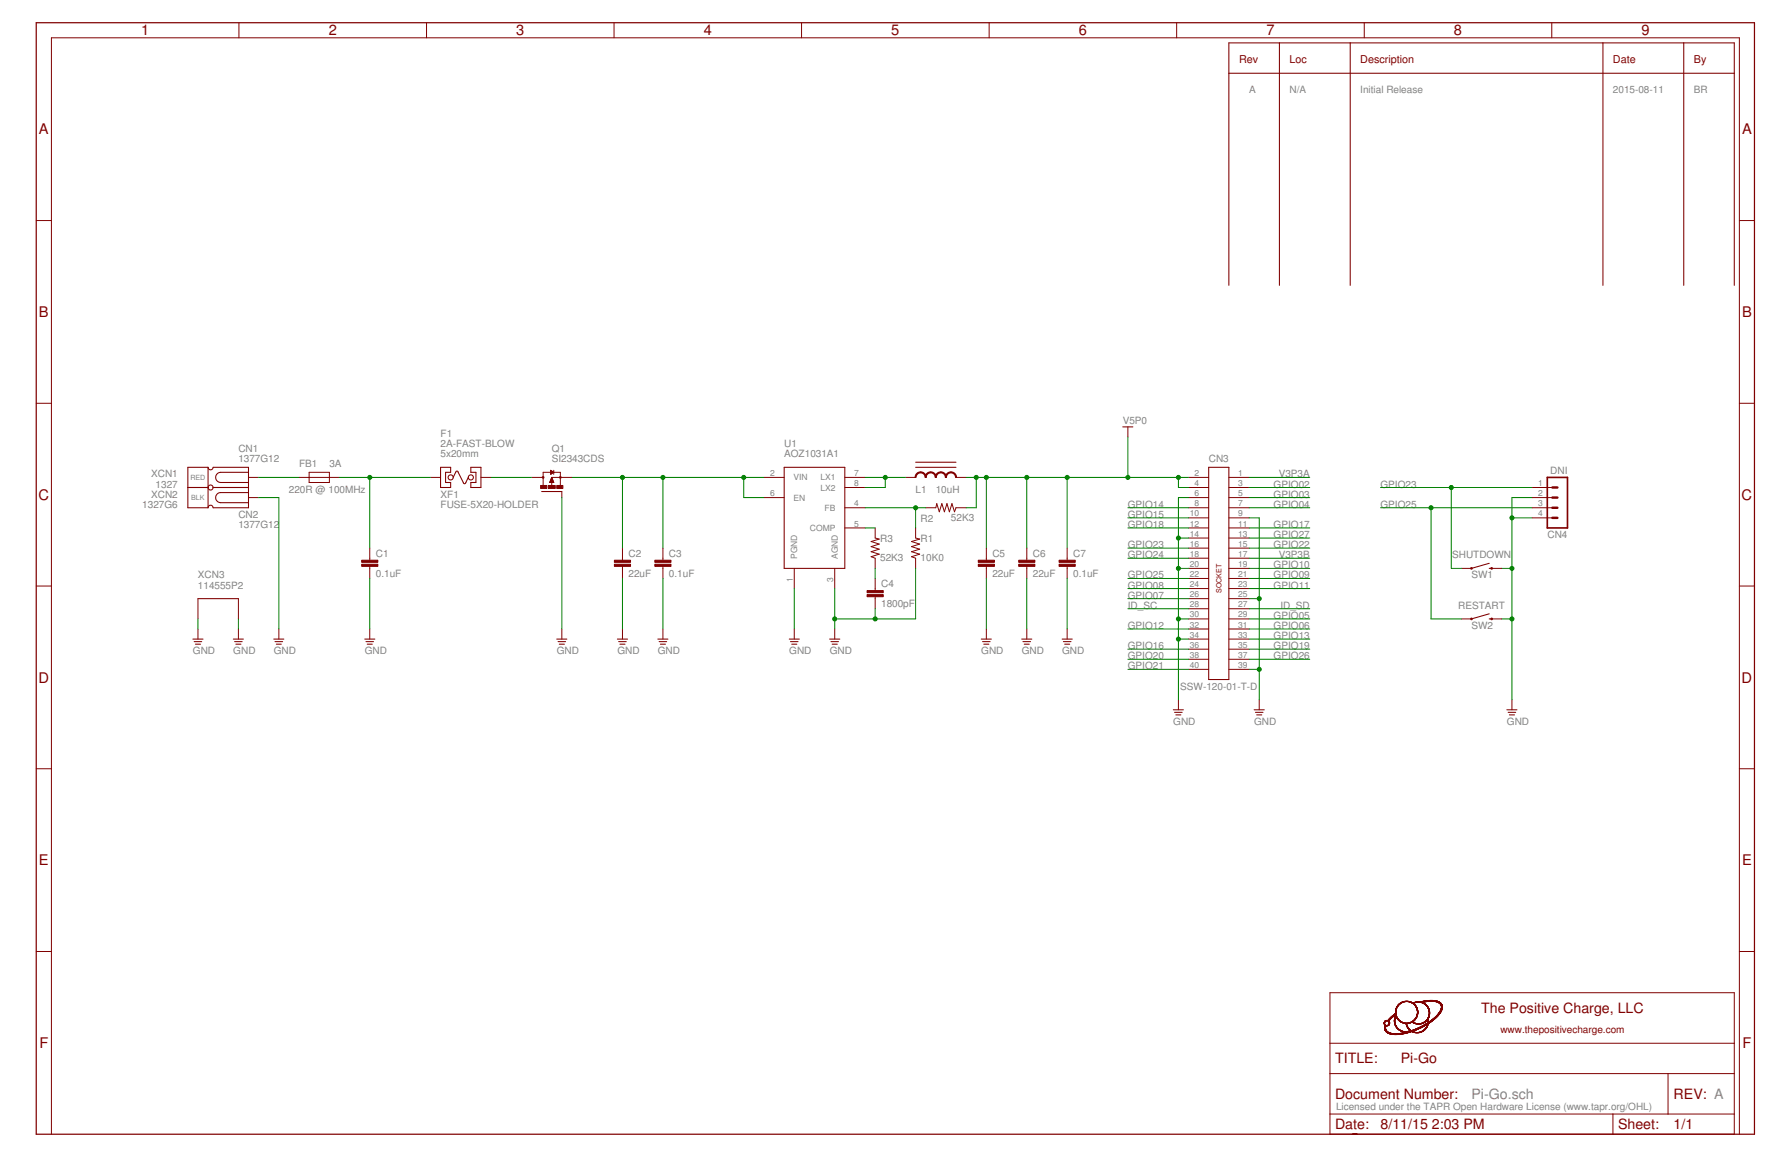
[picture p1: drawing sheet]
<svg xmlns="http://www.w3.org/2000/svg" width="432mm" height="279mm" viewBox="0 0 432 279" stroke-linecap="round" stroke-linejoin="round" font-family="sans-serif">
<g fill="none" stroke="#800000" stroke-width=".25">
<path d="M296.4 17.7h122M308.6 10.4v58.5M325.7 10.4v58.5M386.7 10.4v58.5M406.2 10.4v58.5M296.4 68.9v-58.5h122v58.5M45.3 117.6h4.9M50.2 112.8a.61 .61 0 0 0 .6 .6 .61 .61 0 0 0 .6-.6h8.5v9.7h-8.5a.61 .61 0 0 0-.6-.6 .61 .61 0 0 0-.6 .6M50.2 117.6a.61 .61 0 0 1 .6-.6 .61 .61 0 0 1 .6 .6M50.2 117.6a.61 .61 0 0 0 .6 .6 .61 .61 0 0 0 .6-.6M50.2 112.8h-4.9v9.7h4.9M50.2 112.8v9.7"/>
<path d="M51.4 117.6h8.5M59.9 114h-6.7a1.23 1.23 0 0 0-1.2 1.2 1.23 1.23 0 0 0 1.2 1.2h6.7M59.9 118.9h-6.7a1.22 1.22 0 0 0-1.2 1.2 1.22 1.22 0 0 0 1.2 1.2h6.7M106.3 112.8h2.4v1.2h-1.2v2.4h1.2v1.2h-2.4zM109.3 115.2l.9-1.5 .3 .1 1.4 2.8 .4-.1 .7-1.3M113.6 112.8h2.4v4.8h-2.4v-1.2h1.2v-2.4h-1.2zM130.7 118.6h4.8M189.2 112.8h14.6v24.3h-14.6zM220.9 112.8h9.7M220.9 111.5h9.7M270.8 103h2.5M291.6 112.8h4.8v51.2h-4.8z"/>
<path d="M359.2 137.1h.6M359.2 135.9l-4.2 1.2M46.5 154.2h2.5M46.8 154.8h1.9M47.1 155.4h1.3M47.8 144.4h9.7M56.3 154.2h2.4M56.6 154.8h1.8M56.9 155.4h1.2M66 154.2h2.5M66.3 154.8h1.9M66.7 155.4h1.2"/>
<path d="M88 154.2h2.4M88.3 154.8h1.8M88.6 155.4h1.2M134.3 154.2h2.4M134.6 154.8h1.8M134.9 155.4h1.2M148.9 154.2h2.5M149.2 154.8h1.9M149.5 155.4h1.3M158.7 154.2h2.4M159 154.8h1.8M159.3 155.4h1.2"/>
<path d="M190.4 154.2h2.4M190.7 154.8h1.8M191 155.4h1.2M200.1 154.2h2.5M200.4 154.8h1.9M200.7 155.4h1.3M236.7 154.2h2.4M237 154.8h1.8M237.3 155.4h1.2M246.5 154.2h2.4M246.8 154.8h1.8M247.1 155.4h1.2"/>
<path d="M256.2 154.2h2.5M256.5 154.8h1.9M256.8 155.4h1.2M359.2 149.3h.6M359.2 148.1l-4.2 1.2M283 171.3h2.5M283.3 171.9h1.9M283.7 172.5h1.2M302.5 171.3h2.5M302.9 171.9h1.8M303.1 172.5h1.3M363.5 171.3h2.4"/>
<path d="M363.8 171.9h1.8M364.1 172.5h1.2"/>
<circle cx="108.7" cy="115.2" r=".61"/>
<circle cx="113.6" cy="115.2" r=".61"/>
</g>
<g fill="none" stroke="#800000" stroke-width=".24">
<path d="M57.6 5.5v3.6M102.9 5.5v3.6M148.1 5.5v3.6M193.4 5.5v3.6M238.6 5.5v3.6M283.8 5.5v3.6M329.1 5.5v3.6M374.3 5.5v3.6M8.7 53.2h3.7M419.6 53.2h3.6M8.7 97.3h3.7M419.6 97.3h3.6"/>
<path d="M59.9 115.2h2.5M72.1 115.2h9.8M74.6 114h4.9v2.4h-4.9zM103.8 115.2h2.5M116 115.2h2.5M128.2 115.2h2.8M132.7 116.3h.8M132.7 116.2h.8M132.7 116.1h.7M132.8 116h.6M132.8 115.8h.5M132.8 113.5l.8 .5-.8 .4z"/>
<path d="M132.8 114.3h.2M132.8 114.2h.4M132.8 114.1h.6M132.8 113.9h.7M132.8 113.8h.5M132.8 113.7h.3M132.8 113.5h.1M132.9 115.7h.4M132.9 115.6h.4M133 115.5h.2M133 115.4h.2M133.1 115.3h.1"/>
<path d="M133.1 115.2h4.9M133.1 115.2v2.1M133.1 115.2l.5 1.2h-1zM133.6 113.5v.9M135.2 117.1v-3.1h-4.2v3.1M135.5 118.6v1.5M184.3 115.2h4.9M203.8 115.2h4.9M203.8 117.6h4.9M218.4 115.2h2.5M230.6 115.2h2.5M272.1 103v2.4"/>
<path d="M286.7 115.2h4.9M286.7 117.6h4.9M296.4 115.2h4.9M296.4 117.6h4.9M369.6 117.6h4.9M59.9 120.1h2.5M89.2 132.2v3M89.2 136.7v2.9M150.2 132.2v3M150.2 136.7v2.9M159.9 132.2v3M159.9 136.7v2.9"/>
<path d="M184.3 120.1h4.9M191.6 137.1v4.9M201.4 137.1v4.9M203.8 122.5h4.9M203.8 127.4h4.9M211.1 127.4v2.4l1 .3-2 .6 2 .6-2 .6 2 .6-2 .6 2 .6-2 .6 1 .4v2.4M211.1 139.6v2.9M220.9 127.4v2.4l.9 .3-1.9 .6 1.9 .6-1.9 .6 1.9 .6-1.9 .6 1.9 .6-1.9 .6 1 .4v2.4M223.3 122.5h2.4l.3-1 .6 2 .6-2 .6 2 .6-2 .6 2 .6-2 .7 2 .3-1h2.5M237.9 132.2v3M237.9 136.7v2.9M247.7 132.2v3"/>
<path d="M247.7 136.7v2.9M257.4 132.2v3M257.4 136.7v2.9M286.7 120.1h4.9M286.7 122.5h4.9M286.7 124.9h4.9M286.7 127.4h4.9M286.7 129.8h4.9M286.7 132.2h4.9M286.7 134.7h4.9M286.7 137.1h4.9M286.7 139.6h4.9"/>
<path d="M296.4 120.1h4.9M296.4 122.5h4.9M296.4 124.9h4.9M296.4 127.4h4.9M296.4 129.8h4.9M296.4 132.2h4.9M296.4 134.7h4.9M296.4 137.1h4.9M296.4 139.6h4.9M352.5 137.1h2.5M359.8 137.1h2.5M369.6 120.1h4.9"/>
<path d="M369.6 122.5h4.9M369.6 124.9h4.9M8.7 141.4h3.7M47.8 144.4v4.9M47.8 151.8v2.4M57.5 144.4v4.9M57.5 151.8v2.4M67.3 151.8v2.4M89.2 151.8v2.4M135.5 151.8v2.4M150.2 151.8v2.4M159.9 151.8v2.4"/>
<path d="M191.6 151.8v2.4M201.4 151.8v2.4M211.1 144v2.9M237.9 151.8v2.4M247.7 151.8v2.4M257.4 151.8v2.4M286.7 142h4.9M286.7 144.4h4.9M286.7 146.9h4.9M286.7 149.3h4.9M286.7 151.8h4.9M286.7 154.2h4.9"/>
<path d="M286.7 156.6h4.9M286.7 159.1h4.9M296.4 142h4.9M296.4 144.4h4.9M296.4 146.9h4.9M296.4 149.3h4.9M296.4 151.8h4.9M296.4 154.2h4.9M296.4 156.6h4.9M296.4 159.1h4.9M352.5 149.3h2.5M359.8 149.3h2.5"/>
<path d="M419.6 141.4h3.6M284.3 168.8v2.5M286.7 161.5h4.9M296.4 161.5h4.9M303.8 168.8v2.5M364.7 168.8v2.5M8.7 185.5h3.7M419.6 185.5h3.6M8.7 229.6h3.7M320.8 239.5h97.6v34.2h-97.6zM419.6 229.6h3.6M320.8 259h97.6"/>
<path d="M320.8 251.7h97.6M333.9 247h.1M333.9 246.9h.1M333.9 246.8h.1M333.9 247.1h.1M333.9 246.7h.1M333.9 247.1l.2 .1M334 247.2h.1M334 247.2l.2 .1M334 248.3h.3M334 248.2h.2M334 248.1l.2 .1"/>
<path d="M334 248.1h.2M334 248h.2M334 247.9h.2M334 247.8h.2M334.1 248.3h.2M334.1 247.7h.2M334.1 247.6h.2M334.1 247.3h.1M334.1 248.4h.2M334.1 246.6h-.1M334.1 248.5h.2M334.1 247.4h.2"/>
<path d="M334.1 248.6h.3M334.1 246.5h-.1M334.2 248.6l.2 .1M334.2 246.5h-.2M334.2 248.7h.3M334.2 248.8h.3M334.2 247.8l-.2 .1M334.2 246.4h-.1M334.3 247.7l-.2 .1M334.3 248.8l.3 .1M334.3 247.5l-.2 .1M334.3 248.9h.3"/>
<path d="M334.3 246.3l-.2 .1M334.4 248.9l.3 .1M334.4 249h.4M334.5 249l.4 .1M334.6 249.1l.5 .1M334.7 249.2h.5M334.8 249.2l.7 .1M334.8 247.5h-.7M334.8 246.3l.2 .1M334.9 249.3h.7M334.9 247.4l-.8 .1M334.9 246.4h.2"/>
<path d="M334.9 247.3h.2M335 249.3l1.1 .1M335 247.4h-.3M335 246.5h.1M335 246.5h.2M335 247.3h-.1M335 246.3h-.8M335.1 246.6h.1M335.1 247.1h.1M335.1 246.2l-.8 .1M335.1 247.2h-.1M335.1 246.9h.1"/>
<path d="M335.1 246.7h.1M335.2 249.4h3.4M335.2 247.1l-.2 .1M335.2 246.9h.1M335.2 246.8h.1M335.2 246.1l-.3 .1M335.2 246.1h-.3M335.2 247h-.1M335.3 246l-.4 .1M335.3 246h-.3M335.3 249.5h3M335.4 245.9l-.4 .1"/>
<path d="M335.4 245.9h-.3M335.5 245.8h-.3M335.6 245.7l-.4 .1M335.6 245.7h-.3M335.6 249.5h2.3M335.7 245.6l-.4 .1M335.7 245.6h-.3M335.8 245.5h-.4M335.9 245.4l-.4 .1M336 245.4h-.4M336 249.6h1.4M336 245.3h-.3"/>
<path d="M336.1 245.3h-.4M336.1 245.2h-.3M336.2 245.1l-.3 .1M336.3 245.1h-.4M336.4 246.5h.1M336.4 246.4h.1M336.4 246.3h.1M336.4 246.2h.1M336.4 246.1h.1M336.4 246.6h.1M336.4 246h.1M336.4 245.9h.1"/>
<path d="M336.4 244.8h.3M336.4 246.8h.1M336.4 246.7h.1M336.4 245.8h.1M336.4 245h-.4M336.4 246.9h.1M336.4 245.7h.1M336.4 247h.1M336.4 246.9l.1 .1M336.4 244.7h.3M336.5 247.1h.1M336.5 246h-.1"/>
<path d="M336.5 244.9l-.4 .1M336.5 245.9h-.1M336.5 247.2h.1M336.5 245.7l-.1 .1M336.5 245.6l-.1 .1M336.5 244.9h-.4M336.5 244.6h.2M336.5 247.3h.2M336.5 245.6h-.1M336.6 247.4h.1M336.6 245.5h-.1M336.6 245.4h-.1"/>
<path d="M336.6 244.8l-.4 .1M336.6 244.6h.1M336.6 247.5h.2M336.6 245.3h-.1M336.6 245.1h.2M336.6 244.5h.1M336.6 244.4h.1M336.6 244.3h.1M336.6 244.2h.1M336.6 244.1h.1M336.6 244h.1M336.6 243.9h.1"/>
<path d="M336.7 247.5l.1 .1M336.7 245.3h-.2M336.7 245h.1M336.7 243.8h.1M336.7 245.2h-.1M336.7 244.8h.1M336.7 243.7h.1M336.7 247.6h.1M336.7 244.9l.1 .1M336.7 244.9h.1M336.7 244.1h-.1M336.7 247.7h.1"/>
<path d="M336.8 247.7h.1M336.8 244.8h-.5M336.8 245.2h.1M336.8 243.6l-.1 .1M336.8 247.8h.1M336.8 245.3h.1M336.8 243.6h-.1M336.8 243.5h-.1M336.8 247.8l.2 .1M336.8 245.4h.2M336.8 243.4l-.1 .1M336.9 245.2h-.3"/>
<path d="M336.9 243.4h-.1M336.9 247.9h.1M336.9 245.4h.1M336.9 243.3l-.1 .1M336.9 245.5h.1M336.9 243.3h-.1M336.9 248h.2M336.9 243.2h-.1M337 245.6h.1M337 243h.1M337 245.6l.1 .1M337 243.1l-.2 .1"/>
<path d="M337 248l.1 .1M337 243.1h-.1M337 245.7h.1M337 248.1h.2M337 245.7l.2 .1M337 243l-.1 .1M337.1 248.1l.2 .1M337.1 245.8h.1M337.1 242.9h-.1M337.1 248.2h.2M337.1 245.9h.2M337.1 242.8l-.1 .1"/>
<path d="M337.2 245.9l.1 .1M337.2 242.8h-.2M337.2 248.3h.2M337.2 246h.2M337.2 242.7l-.1 .1M337.3 248.3l.2 .1M337.3 242.7h-.2M337.3 246l.1 .1M337.3 242.6h-.1M337.3 246.1h.2M337.4 248.4h.2M337.4 246.1l.2 .1"/>
<path d="M337.4 242.5l-.2 .1M337.4 242.5h-.1M337.4 248.5h.2M337.4 246.2l.2 .1M337.5 248.5h.2M337.5 242.4l-.2 .1M337.5 246.3h.2M337.5 242.4h-.1M337.6 248.6h.2M337.6 246.3l.2 .1M337.6 242.3h-.2M337.7 246.4h.2"/>
<path d="M337.7 248.6l.3 .1M337.7 242.2l-.2 .1M337.8 246.5h.1M337.8 242.2h-.2M337.8 248.7h.3M337.8 246.5h.3M337.9 242.1h-.2M337.9 248.8h.4M337.9 246.6h.3M338 246.6l.3 .1M338 242h-.2M338.1 248.8l.4 .1"/>
<path d="M338.2 246.7h.3M338.2 241.9l-.3 .1M338.2 248.9h.6M338.3 241.9h-.3M338.3 246.8h.5M338.4 248.9h2.1M338.5 241.8l-.4 .1M338.5 246.8h1.6M338.5 241.7h1.6M338.7 241.7l-.4 .1M338.7 249h1.6M338.7 246.9h1.2"/>
<path d="M338.8 241.6h1.1M338.8 241.7h-.4M339 249.3l-1.7 .1M339 246.9h.6M339.1 249.3h-1.2M339.2 247h.1M339.2 247.1h.1M339.2 247.2h.1M339.3 247.3h.1M339.3 247.2l.1 .1M339.3 247.4h.1M339.3 248.9h1.5"/>
<path d="M339.3 247.5h.1M339.4 247.5l.1 .1M339.4 247.6h.1M339.4 249.2l-1.2 .1M339.4 247.7h.1M339.4 247.7l.2 .1M339.5 247.8h.1M339.5 247.8l.1 .1M339.5 247.9h.2M339.6 248h.1M339.6 249.2h-1.1M339.6 248l.1 .1"/>
<path d="M339.7 248.1h.1M339.7 248.1l.2 .1M339.7 248.2h.2M339.8 248.3h.2M339.9 248.3h.1M339.9 241.7h.4M339.9 249.1l-1.1 .1M339.9 248.4h.2M340 248.5h.1M340 248.5h.2M340 241.7l.4 .1M340.1 249l-1 .1"/>
<path d="M340.1 248.6h.2M340.1 248.6l.3 .1M340.2 241.8l.4 .1M340.3 246.8h-.5M340.4 241.9h.3M340.4 246.6h.4M340.4 246.7h-.3M340.5 241.9l.3 .1M340.6 246.6l-.3 .1M340.6 242h.5M340.6 248.9l.4 .1M340.7 246.6l.2 .1"/>
<path d="M340.7 242.1h.3M340.8 249h.4M340.8 248.8l-1.2 .1M340.8 246.7h.2M340.8 246.5h-.3M340.8 242.1h.2M340.8 246.5h-.1M340.9 242.2h.2M340.9 246.8h.3M340.9 249l.6 .1M341 248.8h-1.1M341 246.4h-.3"/>
<path d="M341 242.2l.2 .1M341 246.8l.4 .1M341 246.3l-.2 .1M341 242.3h.2M341.1 246.3h-.2M341.1 249.1h1.5M341.1 248.7h-1.1M341.1 242.4h.2M341.1 246.9h.4M341.2 246.2h-.2M341.2 242.4l.2 .1M341.2 246.1l-.1 .1"/>
<path d="M341.2 242.5h.2M341.3 246.9l.5 .1M341.3 246.1h-.2M341.3 242.5l.1 .1M341.3 248.6l-.7 .1M341.3 246l-.1 .1M341.3 242.6h.2M341.3 241.9l-.3 .1M341.4 245.9h.1M341.4 246h-.2M341.4 242.7h.1M341.4 248.6h-.7"/>
<path d="M341.4 245.9l-.1 .1M341.4 242.7h.2M341.5 249.2h.7M341.5 247h1.4M341.5 245.7h.1M341.5 242.8h.1M341.5 245.8h-.1M341.5 242.8l.2 .1M341.5 241.9h-.4M341.6 245.7l-.2 .1M341.6 242.9h.1M341.6 243h.1"/>
<path d="M341.6 248.5h-.7M341.6 245.6l-.1 .1M341.7 243.1h.1M341.7 245.6h-.2M341.7 245.3h.1M341.7 243.1l.1 .1M341.7 248.5h-.6M341.7 245.5h-.1M341.7 243.2h.1M341.7 245.4l-.1 .1M341.7 243.3h.1M341.8 247.1h.8"/>
<path d="M341.8 243.3h.1M341.8 245.4h-.1M341.8 243.4h.1M341.8 243.4l.1 .1M341.8 245.3h-.1M341.8 243.5h.1M341.8 245.2h-.1M341.8 244.9h.1M341.8 243.6h.1M341.8 241.7h.7M341.9 248.4h-.7M341.9 245.2h-.1"/>
<path d="M341.9 244.8h.1M341.9 243.7h.1M341.9 243.6l.1 .1M341.9 245.1h-.1M341.9 244.7h.1M341.9 243.8h.1M341.9 243.7l.1 .1M341.9 245h-.1M341.9 244.6h.1M341.9 243.9h.1M341.9 244.9l-.1 .1M341.9 244.4h.1"/>
<path d="M341.9 244.3h.1M341.9 244.2h.1M341.9 244.1h.1M341.9 244h.1M341.9 241.8l-.6 .1M342 244.8h-.1M342 248.3l-.6 .1M342 244.5h-.1M342.2 248.3h-.7M342.3 248.2h-.6M342.4 241.8h.9M342.4 248.1l-.6 .1"/>
<path d="M342.5 248.1h-.5M342.6 248l-.5 .1M342.8 249l-.6 .1M342.8 248h-.6M342.8 241.9h.4M342.9 247.9h-.6M342.9 249h-.4M343 241.9l.3 .1M343 248.9l-.3 .1M343 247.8l-.5 .1M343.1 248.9h-.2M343.1 246.9l-.5 .1"/>
<path d="M343.2 241.6h3.7M343.2 247.8h-.6M343.2 242h.3M343.2 248.8l-.2 .1M343.3 246.9h-.4M343.3 247.7l-.6 .1M343.3 242.1h.3M343.3 248.8h-.2M343.3 247.7h-.4M343.4 246.8l-.4 .1M343.4 242.1h.2M343.4 248.7h-.2"/>
<path d="M343.5 241.6h3.2M343.5 247.6h-.6M343.5 242.2h.2M343.5 246.8h-.3M343.5 248.6l-.2 .1M343.6 248.6h-.2M343.6 247.5l-.5 .1M343.6 246.7h-.3M343.6 242.2l.2 .1M343.6 241.7l-2.1 .1M343.7 248.5h-.2M343.7 242.3h.2"/>
<path d="M343.7 248.5h-.1M343.7 247.5h-.5M343.7 246.6l-.2 .1M343.8 248.4h-.2M343.8 242.4h.2M343.8 247.4l-.5 .1M343.8 246.6h-.2M343.9 248.3l-.2 .1M343.9 242.4l.1 .1M343.9 241.7h-1.2M343.9 241.5h2.6M343.9 248.3h-.2"/>
<path d="M343.9 246.5h-.2M343.9 248.1h.1M343.9 247.4h-.5M343.9 246.5h-.1M343.9 242.5h.2M344 248.2h-.2M344 242.5l.1 .1M344 248.1l-.1 .1M344 246.4h-.2M344 247.3h-.5M344 242.6h.2M344.1 248l-.2 .1"/>
<path d="M344.1 246.3l-.2 .1M344.1 247.2l-.5 .1M344.1 242.7h.2M344.1 248h-.1M344.1 247.9h-.1M344.1 246.3h-.1M344.2 242.7l.1 .1M344.2 247.7h.1M344.2 246.2l-.2 .1M344.2 247.8l-.1 .1M344.2 247.2h-.5M344.2 242.8h.2"/>
<path d="M344.2 247.8h-.1M344.3 246.1l-.2 .1M344.3 242.8l.1 .1M344.3 247.7l-.2 .1M344.3 246h.2M344.3 241.4h1.9M344.3 247.4h.1M344.3 246.1h-.2M344.3 247.6h-.1M344.3 247.1l-.5 .1M344.3 242.9h.1M344.3 247.3h.1"/>
<path d="M344.3 246l-.1 .1M344.3 245.9h.2M344.3 243h.2M344.3 241.6l-1.4 .1M344.4 247.5h-.1M344.4 247.2h.1M344.4 243l.1 .1M344.4 247.4h-.1M344.4 243.1h.2M344.4 246.1h.1M344.4 246l.1 .1M344.5 246.7h.5"/>
<path d="M344.5 246.6h.1M344.5 246.5h.1M344.5 246.4h.1M344.5 246.3h.1M344.5 246.2h.1M344.5 245.7h.1M344.5 243.1l.1 .1M344.5 247.1h-.1M344.5 247.1h-.5M344.5 243.2h.1M344.5 246h-.3M344.5 245.8h-.1"/>
<path d="M344.5 247h-.5M344.5 243.3h.1M344.6 245.7l-.2 .1M344.6 245.5h.1M344.6 243.3h.1M344.6 243.4h.1M344.6 245.6l-.1 .1M344.6 243.4l.1 .1M344.6 246.9l-.5 .1M344.6 245.6h-.1M344.6 245.3h.1M344.6 243.5h.1"/>
<path d="M344.7 243.6h.1M344.7 245.4l-.1 .1M344.7 246.9h-.4M344.7 243.7l.1 .1M344.7 243.7h.1M344.7 245.4h-.1M344.7 245h.1M344.7 243.9h.1M344.7 243.8h.1M344.7 245.3h-.1M344.7 244.9h.1M344.8 245.2h-.1"/>
<path d="M344.8 244.8h.1M344.8 244.1h.1M344.8 244h.1M344.8 246.8l-.5 .1M344.8 245.1l-.1 .1M344.8 244.7h.1M344.8 244.6h.1M344.8 244.5h.1M344.8 244.3h.1M344.8 244.2h.1M344.8 245.1h-.1M344.8 244.4h.1"/>
<path d="M344.9 244.6l-.1 .1M344.9 246.8h-.5M345.1 246.6l-.5 .1M345.1 246.6h-.4M345.2 246.5h-.4M345.3 246.5h-.4M345.4 246.4h-.4M345.5 246.3l-.4 .1M345.6 246.3h-.5M345.6 246.2l-.4 .1M345.7 246.1l-.4 .1M345.8 246.1h-.4"/>
<path d="M345.8 246l-.3 .1M345.9 246h-.4M346 245.9l-.4 .1M346.1 245.9h-.4M346.1 241.6l.9 .1M346.2 245.8h-.4M346.2 245.7l-.4 .1M346.3 245.7h-.4M346.3 245.6l-.3 .1M346.4 245.6h-.4M346.5 245.5h-.4M346.5 241.7h.6"/>
<path d="M346.5 245.4l-.3 .1M346.6 245.4h-.4M346.6 241.7l.6 .1M346.6 245.3h-.3M346.7 245.3h-.3M346.8 245.2h-.4M346.8 241.8l.5 .1M346.8 245.1l-.3 .1M346.9 245.1h-.4M346.9 245h-.3M346.9 241.9h.5M347 244.9l-.3 .1"/>
<path d="M347 244.9h-.3M347 241.9l.5 .1M347.1 244.8l-.3 .1M347.1 244.8h-.3M347.2 244.7l-.3 .1M347.2 242h.4M347.2 244.6l-.3 .1M347.3 242.1h.3M347.3 244.6h-.3M347.3 244.5l-.3 .1M347.3 244.5h-.2M347.4 244.1h.2"/>
<path d="M347.4 242.2h.3M347.4 244.4h-.3M347.5 244.3l-.3 .1M347.5 243.9h.2M347.5 242.2l.2 .1M347.5 244.3h-.3M347.5 242.3h.3M347.5 244.2l-.3 .1M347.6 244.2h-.3M347.6 242.4h.2M347.6 244.1h-.3M347.6 242.5h.3"/>
<path d="M347.6 244h-.2M347.6 243.5h.3M347.7 243.4h.2M347.7 242.6h.2M347.7 243.9h-.3M347.7 242.7h.2M347.7 243.3h.2M347.7 243.1h.2M347.7 242.8h.2M347.7 243h.2M347.7 242.9h.2M347.7 242.8l.2 .1"/>
<path d="M347.7 243.8h-.2M347.8 243.7l-.3 .1M347.8 243.7h-.2M347.8 243.6h-.2M347.9 243.5h-.3M347.9 243.3l-.2 .1M347.9 243.2h-.2M402.4 259v9.8M12.4 273.7v-264.6h407.2v264.6M320.8 268.8h97.6M389.1 268.8v4.9"/>
</g>
<g fill="none" stroke="#800000" stroke-width=".4">
<path d="M373.3 115.2h4.8v12.2h-4.8z"/>
<circle cx="131" cy="115.2" r=".13"/>
<circle cx="135.2" cy="115.2" r=".13"/>
<circle cx="355" cy="137.1" r=".13"/>
<circle cx="359.8" cy="137.1" r=".13"/>
<circle cx="355" cy="149.3" r=".13"/>
<circle cx="359.8" cy="149.3" r=".13"/>
</g>
<g fill="#800000" stroke="#800000" stroke-width=".24">
<path d="M130.4 117.1h1.5v.8h-1.5z"/>
<path d="M134.3 117.1h1.5v.8h-1.5z"/>
<path d="M132.2 117.1h1.7v.8h-1.7z"/>
<path d="M148.2 136.1h3.9v.6h-3.9z"/>
<path d="M148.2 135.2h3.9v.5h-3.9z"/>
<path d="M158 136.1h3.9v.6h-3.9z"/>
<path d="M158 135.2h3.9v.5h-3.9z"/>
<path d="M326.3 273.7h1.1z"/>
<path d="M326.3 273.6l1.1 .1z"/>
<path d="M326.2 273.6l1.2 .1z"/>
<path d="M87.2 136.1h3.9v.6h-3.9z"/>
<path d="M87.2 135.2h3.9v.5h-3.9z"/>
<path d="M209.2 143.5h3.9v.5h-3.9z"/>
<path d="M209.2 142.5h3.9v.5h-3.9z"/>
<path d="M236 136.1h3.9v.6h-3.9z"/>
<path d="M236 135.2h3.9v.5h-3.9z"/>
<path d="M245.7 136.1h3.9v.6h-3.9z"/>
<path d="M245.7 135.2h3.9v.5h-3.9z"/>
<path d="M255.5 136.1h3.9v.6h-3.9z"/>
<path d="M255.5 135.2h3.9v.5h-3.9z"/>
</g>
<g fill="#800000" stroke="#800000" stroke-width=".24">
<path d="M221.1 114.2l1-.3v.2l-.8 .3-.3 .8h-.3z" fill-rule="evenodd"/>
<path d="M222.1 113.9a1.34 1.34 0 0 1 1.3 1.3h-.2l-.3-.8-.8-.3z" fill-rule="evenodd"/>
<path d="M223.6 114.2l.9-.3v.2l-.5 .1-.4 .4-.2 .6h-.2z" fill-rule="evenodd"/>
<path d="M224.5 113.9a1.34 1.34 0 0 1 1.4 1.3h-.3l-.3-.8-.8-.3z" fill-rule="evenodd"/>
<path d="M226 114.2l1-.3v.2l-.8 .3-.3 .8h-.3z" fill-rule="evenodd"/>
<path d="M227 113.9a1.3 1.3 0 0 1 1.3 1.3h-.3l-.3-.8-.7-.3z" fill-rule="evenodd"/>
<path d="M228.5 114.2l.9-.3v.2l-.8 .3-.3 .8h-.3z" fill-rule="evenodd"/>
<path d="M229.4 113.9a1.3 1.3 0 0 1 1.3 1.3h-.2l-.3-.8-.8-.3z" fill-rule="evenodd"/>
</g>
<path d="M8.7 5.5h414.5v268.2h-414.5z" fill="none" stroke="#800000" stroke-width=".3"/>
<path d="M374.5 117.6h1.2M374.5 122.5h1.2M374.5 120.1h1.2M374.5 124.9h1.2" fill="none" stroke="#800000" stroke-width=".59"/>
<g fill="none" stroke="#008000" stroke-width=".24">
<path d="M62.4 115.2h9.7M81.9 115.2h21.9M89.2 115.2v17M118.5 115.2h9.7M138 115.2h46.3M150.2 115.2v17M159.9 115.2v17M179.4 115.2v4.9h4.9M208.7 115.2h9.7M213.6 115.2v2.4h-4.9M233.1 115.2h53.6M235.5 115.2v7.3h-2.4"/>
<path d="M237.9 115.2v17M247.7 115.2v17M257.4 115.2v17M272.1 105.4v9.8M284.3 115.2v2.4h2.4M301.3 115.2h14.7M301.3 117.6h14.7M333 117.6h36.6M350.1 117.6v19.5h2.4M62.4 120.1h4.9v31.7M89.2 139.6v12.2M135.5 120.1v31.7"/>
<path d="M150.2 139.6v12.2M159.9 139.6v12.2M208.7 122.5h14.6M208.7 127.4h2.4M211.1 137.1v2.5M220.9 137.1v12.2h-19.5M220.9 122.5v4.9M237.9 139.6v12.2M247.7 139.6v12.2M257.4 139.6v12.2M272.1 124.9h14.6M272.1 122.5h14.6"/>
<path d="M272.1 127.4h14.6M272.1 132.2h14.6M272.1 134.7h14.6M272.1 139.6h14.6M284.3 129.8h2.4M284.3 137.1h2.4M286.7 120.1h-2.4v48.7M301.3 120.1h14.7M301.3 129.8h14.7M301.3 137.1h14.7M301.3 124.9h2.5v43.9M301.3 122.5h14.7"/>
<path d="M301.3 127.4h14.7M301.3 132.2h14.7M301.3 134.7h14.7M301.3 139.6h14.7M333 122.5h36.6M345.2 122.5v26.8h7.3M362.3 137.1h2.4M364.7 124.9h4.9M369.6 120.1h-4.9v48.7M47.8 149.3v2.5M57.5 149.3v2.5M191.6 142v9.8"/>
<path d="M201.4 142v9.8M211.1 146.9v2.4M272.1 144.4h14.6M272.1 159.1h14.6M272.1 142h14.6M272.1 146.9h14.6M272.1 151.8h14.6M272.1 156.6h14.6M284.3 149.3h2.4M284.3 154.2h2.4M301.3 149.3h14.7M301.3 154.2h14.7"/>
<path d="M301.3 144.4h2.5M301.3 159.1h14.7M301.3 142h14.7M301.3 146.9h14.7M301.3 151.8h14.7M301.3 156.6h14.7M362.3 149.3h2.4M272.1 161.5h14.6M301.3 161.5h2.5"/>
</g>
<g fill="#008000" stroke="#008000" stroke-width=".24">
<circle cx="284.3" cy="129.8" r=".49"/>
<circle cx="284.3" cy="137.1" r=".49"/>
<circle cx="284.3" cy="149.3" r=".49"/>
<circle cx="284.3" cy="154.2" r=".49"/>
<circle cx="303.8" cy="144.4" r=".49"/>
<circle cx="303.8" cy="161.5" r=".49"/>
<circle cx="364.7" cy="149.3" r=".49"/>
<circle cx="364.7" cy="137.1" r=".49"/>
<circle cx="364.7" cy="124.9" r=".49"/>
<circle cx="211.1" cy="149.3" r=".49"/>
<circle cx="201.4" cy="149.3" r=".49"/>
<circle cx="89.2" cy="115.2" r=".49"/>
<circle cx="284.3" cy="115.2" r=".49"/>
<circle cx="272.1" cy="115.2" r=".49"/>
<circle cx="235.5" cy="115.2" r=".49"/>
<circle cx="257.4" cy="115.2" r=".49"/>
<circle cx="237.9" cy="115.2" r=".49"/>
<circle cx="247.7" cy="115.2" r=".49"/>
<circle cx="350.1" cy="117.6" r=".49"/>
<circle cx="345.2" cy="122.5" r=".49"/>
<circle cx="213.6" cy="115.2" r=".49"/>
<circle cx="150.2" cy="115.2" r=".49"/>
<circle cx="159.9" cy="115.2" r=".49"/>
<circle cx="179.4" cy="115.2" r=".49"/>
<circle cx="220.9" cy="122.5" r=".49"/>
</g>
<g font-size="3.5" fill="#800000">
<text x="34" y="8.6">1</text>
<text x="79.3" y="8.6">2</text>
<text x="124.5" y="8.6">3</text>
<text x="169.8" y="8.6">4</text>
<text x="215" y="8.6">5</text>
<text x="260.3" y="8.6">6</text>
<text x="305.5" y="8.6">7</text>
<text x="350.7" y="8.6">8</text>
<text x="396" y="8.6">9</text>
<text x="9.4" y="32.4">A</text>
<text x="420.2" y="32.4">A</text>
<text x="9.4" y="76.5">B</text>
<text x="420.2" y="76.5">B</text>
<text x="9.3" y="120.6">C</text>
<text x="420.1" y="120.6">C</text>
<text x="9.3" y="164.7">D</text>
<text x="420.1" y="164.7">D</text>
<text x="9.4" y="208.8">E</text>
<text x="420.2" y="208.8">E</text>
<text x="9.5" y="252.9">F</text>
<text x="420.3" y="252.9">F</text>
</g>
<g font-size="3.4" fill="#800000">
<text x="357.3" y="244.4">The Positive Charge, LLC</text>
<text x="322" y="256.6">TITLE:</text>
<text x="337.9" y="256.6">Pi-Go</text>
<text x="322" y="265.1">Document Number:</text>
<text x="403.7" y="265.1">REV: A</text>
<text x="322" y="272.4">Date:</text>
<text x="333" y="272.4">8/11/15</text>
<text x="345.4" y="272.4">2:03 PM</text>
<text x="390.3" y="272.4">Sheet:</text>
<text x="403.7" y="272.4">1/1</text>
</g>
<text font-size="3.4" fill="#808080" x="355" y="265.1">Pi-Go.sch</text>
<g font-size="2.6" fill="#800000">
<text x="298.9" y="15.2">Rev</text>
<text x="311.1" y="15.2">Loc</text>
<text x="328.1" y="15.2">Description</text>
<text x="389.1" y="15.2">Date</text>
<text x="408.6" y="15.2">By</text>
</g>
<g font-size="2.4" fill="#808080">
<text x="301.3" y="22.5">A</text>
<text x="311.1" y="22.5">N/A</text>
<text x="328.1" y="22.5">Initial Release</text>
<text x="389.1" y="22.5">2015-08-11</text>
<text x="408.6" y="22.5">BR</text>
<text x="106.3" y="107.9">2A-FAST-BLOW</text>
<text x="106.3" y="105.4">F1</text>
<text x="189.2" y="107.9">U1</text>
<text x="270.8" y="102.4">V5P0</text>
<text x="57.5" y="111.5">1377G12</text>
<text x="57.5" y="109.1">CN1</text>
<text x="72.1" y="112.8">FB1</text>
<text x="79.4" y="112.8">3A</text>
<text x="106.3" y="110.3">5x20mm</text>
<text x="133.1" y="111.5">SI2343CDS</text>
<text x="133.1" y="109.1">Q1</text>
<text x="189.2" y="110.3">AOZ1031A1</text>
<text x="291.6" y="111.5">CN3</text>
<text x="36.5" y="115.2">XCN1</text>
<text x="37.5" y="117.6">1327</text>
<text x="69.7" y="118.8">220R @ 100MHz</text>
<text x="220.9" y="118.8">L1</text>
<text x="225.7" y="118.8">10uH</text>
<text x="307.2" y="117.6">GPIO02</text>
<text x="308.5" y="115.2">V3P3A</text>
<text x="333" y="117.6">GPIO23</text>
<text x="374" y="114.5">DNI</text>
<text x="34.3" y="122.5">1327G6</text>
<text x="36.5" y="120.1">XCN2</text>
<text x="57.5" y="124.9">CN2</text>
<text x="106.3" y="122.5">FUSE-5X20-HOLDER</text>
<text x="106.3" y="120.1">XF1</text>
<text x="222.1" y="125.9">R2</text>
<text x="229.4" y="125.7">52K3</text>
<text x="272.1" y="122.5">GPIO14</text>
<text x="272.1" y="124.9">GPIO15</text>
<text x="307.2" y="120.1">GPIO03</text>
<text x="307.2" y="122.5">GPIO04</text>
<text x="333" y="122.5">GPIO25</text>
<text x="57.5" y="127.4">1377G12</text>
<text x="212.3" y="130.8">R3</text>
<text x="222.1" y="130.8">R1</text>
<text x="272.1" y="127.4">GPIO18</text>
<text x="307.2" y="127.4">GPIO17</text>
<text x="307.2" y="129.8">GPIO27</text>
<text x="373.3" y="129.8">CN4</text>
<text x="90.7" y="134.3">C1</text>
<text x="151.6" y="134.3">C2</text>
<text x="161.4" y="134.3">C3</text>
<text x="212.3" y="135.4">52K3</text>
<text x="222.1" y="135.4">10K0</text>
<text x="239.4" y="134.3">C5</text>
<text x="249.1" y="134.3">C6</text>
<text x="258.9" y="134.3">C7</text>
<text x="272.1" y="132.3">GPIO23</text>
<text x="272.1" y="134.7">GPIO24</text>
<text x="307.2" y="132.3">GPIO22</text>
<text x="307.2" y="137.1">GPIO10</text>
<text x="308.5" y="134.7">V3P3B</text>
<text x="350.3" y="134.7">SHUTDOWN</text>
<text x="47.8" y="142">114555P2</text>
<text x="47.8" y="139.6">XCN3</text>
<text x="90.7" y="139.2">0.1uF</text>
<text x="151.6" y="139.2">22uF</text>
<text x="161.4" y="139.2">0.1uF</text>
<text x="212.6" y="141.6">C4</text>
<text x="239.4" y="139.2">22uF</text>
<text x="249.1" y="139.2">22uF</text>
<text x="258.9" y="139.2">0.1uF</text>
<text x="272.1" y="139.6">GPIO25</text>
<text x="272.1" y="142">GPIO08</text>
<text x="307.2" y="139.6">GPIO09</text>
<text x="307.2" y="142">GPIO11</text>
<text x="355" y="139.6">SW1</text>
<text x="212.6" y="146.5">1800pF</text>
<text x="272.1" y="144.4">GPIO07</text>
<text x="272.1" y="146.9">ID_SC</text>
<text x="307.2" y="149.3">GPIO05</text>
<text x="308.9" y="146.9">ID_SD</text>
<text x="351.8" y="146.9">RESTART</text>
<text x="272.1" y="151.8">GPIO12</text>
<text x="307.2" y="151.8">GPIO06</text>
<text x="307.2" y="154.2">GPIO13</text>
<text x="355" y="151.8">SW2</text>
<text x="46.5" y="157.9">GND</text>
<text x="56.3" y="157.9">GND</text>
<text x="66" y="157.9">GND</text>
<text x="88" y="157.9">GND</text>
<text x="134.3" y="157.9">GND</text>
<text x="148.9" y="157.9">GND</text>
<text x="158.7" y="157.9">GND</text>
<text x="190.4" y="157.9">GND</text>
<text x="200.1" y="157.9">GND</text>
<text x="236.7" y="157.9">GND</text>
<text x="246.5" y="157.9">GND</text>
<text x="256.2" y="157.9">GND</text>
<text x="272.1" y="161.5">GPIO21</text>
<text x="272.1" y="156.6">GPIO16</text>
<text x="272.1" y="159.1">GPIO20</text>
<text x="307.2" y="159.1">GPIO26</text>
<text x="307.2" y="156.6">GPIO19</text>
<text x="284.7" y="166.4">SSW-120-01-T-D</text>
<text x="283" y="174.9">GND</text>
<text x="302.5" y="174.9">GND</text>
<text x="363.5" y="174.9">GND</text>
<text x="322.3" y="267.8">Licensed under the TAPR Open Hardware License (www.tapr.org/OHL)</text>
</g>
<text font-size="2.4" fill="#800000" x="361.9" y="249.3">www.thepositivecharge.com</text>
<g font-size="2.1" fill="#808080">
<text x="185.8" y="114.8">2</text>
<text x="185.8" y="119.7">6</text>
<text x="191.4" y="115.9">VIN</text>
<text x="197.9" y="115.9">LX1</text>
<text x="197.9" y="118.4">LX2</text>
<text x="206" y="114.8">7</text>
<text x="206" y="117.3">8</text>
<text x="288.2" y="114.8">2</text>
<text x="288.2" y="117.3">4</text>
<text x="288.2" y="119.7">6</text>
<text x="298.7" y="114.8">1</text>
<text x="298.7" y="117.3">3</text>
<text x="298.7" y="119.7">5</text>
<text x="371.1" y="117.3">1</text>
<text x="371.1" y="119.7">2</text>
<text x="191.4" y="120.8">EN</text>
<text x="198.9" y="123.2">FB</text>
<text x="206" y="122.2">4</text>
<text x="287" y="124.6">10</text>
<text x="288.2" y="122.2">8</text>
<text x="298.7" y="122.2">7</text>
<text x="298.7" y="124.6">9</text>
<text x="371.1" y="122.2">3</text>
<text x="371.1" y="124.6">4</text>
<text x="195.4" y="128.1">COMP</text>
<text x="206" y="127">5</text>
<text x="287" y="127">12</text>
<text x="287" y="129.5">14</text>
<text x="287" y="131.9">16</text>
<text x="298.7" y="127">11</text>
<text x="298.7" y="129.5">13</text>
<text x="298.7" y="131.9">15</text>
<text x="192.3" y="134.9" transform="rotate(-90 192.3 134.9)">PGND</text>
<text x="202.1" y="134.9" transform="rotate(-90 202.1 134.9)">AGND</text>
<text x="287" y="134.4">18</text>
<text x="287" y="136.8">20</text>
<text x="298.7" y="134.4">17</text>
<text x="298.7" y="136.8">19</text>
<text x="191.3" y="140.5" transform="rotate(-90 191.3 140.5)">1</text>
<text x="201" y="140.5" transform="rotate(-90 201 140.5)">3</text>
<text x="287" y="139.2">22</text>
<text x="287" y="141.7">24</text>
<text x="298.7" y="139.2">21</text>
<text x="298.7" y="141.7">23</text>
<text x="287" y="144.1">26</text>
<text x="287" y="146.5">28</text>
<text x="287" y="149">30</text>
<text x="298.7" y="144.1">25</text>
<text x="298.7" y="146.5">27</text>
<text x="298.7" y="149">29</text>
<text x="287" y="151.4">32</text>
<text x="287" y="153.9">34</text>
<text x="298.7" y="151.4">31</text>
<text x="298.7" y="153.9">33</text>
<text x="287" y="156.3">36</text>
<text x="287" y="158.7">38</text>
<text x="287" y="161.2">40</text>
<text x="298.7" y="156.3">35</text>
<text x="298.7" y="158.7">37</text>
<text x="298.7" y="161.2">39</text>
</g>
<g font-size="1.7" fill="#808080">
<text x="46" y="115.8">RED</text>
<text x="46.1" y="120.7">BLK</text>
</g>
<text font-size="1.7" fill="#800000" x="294.6" y="143.1" transform="rotate(-90 294.6 143.1)">SOCKET</text>
</svg>
